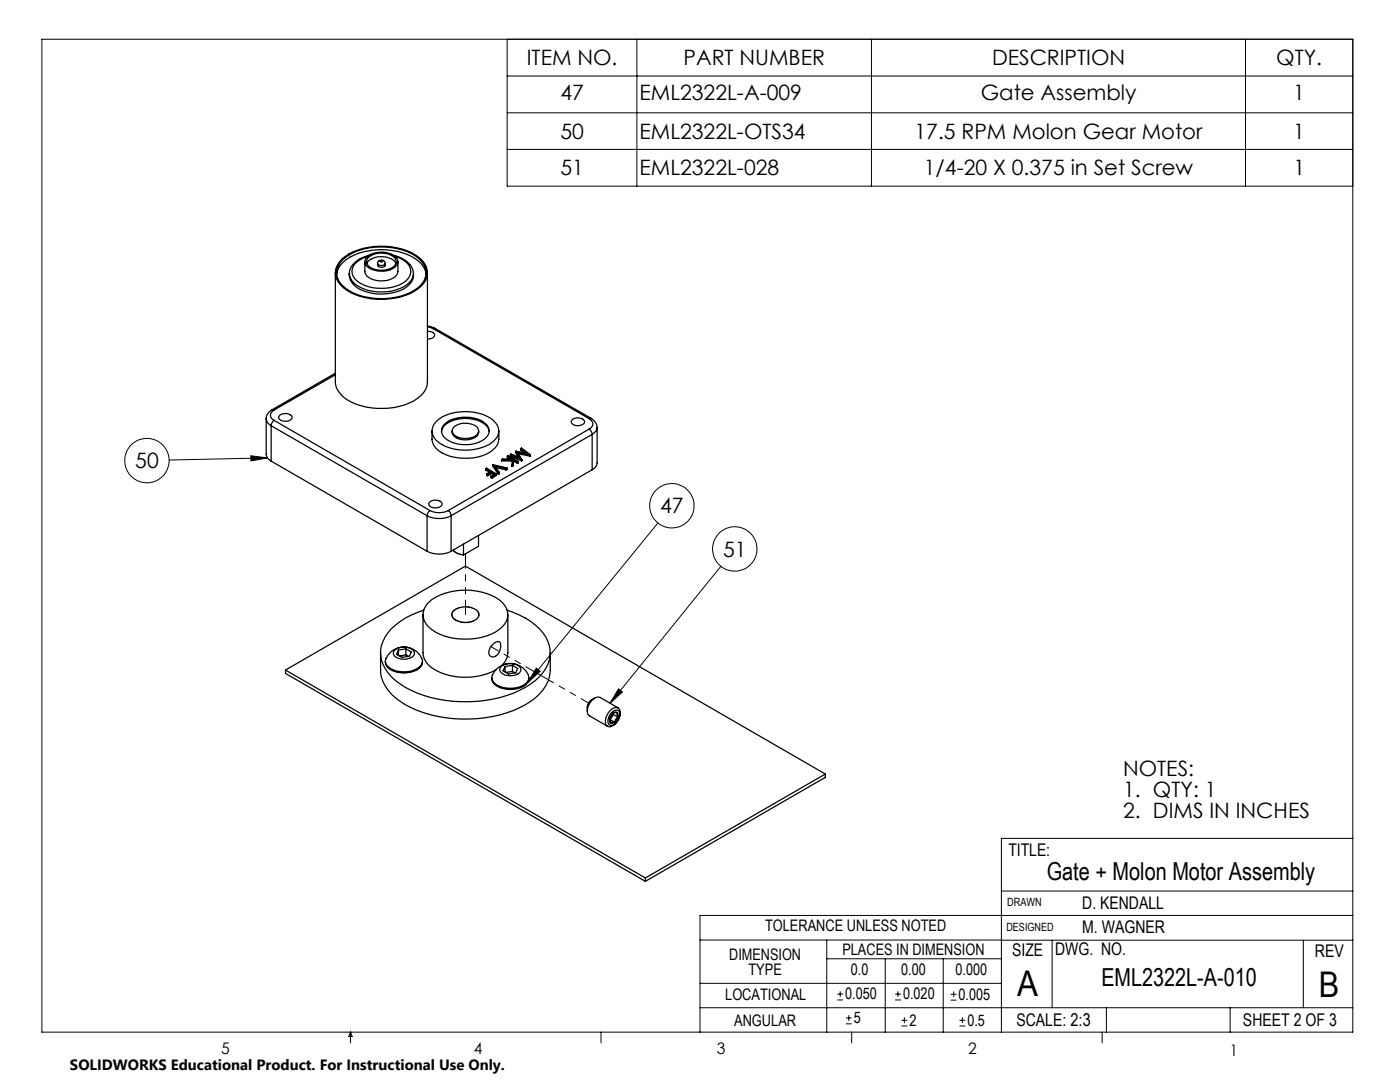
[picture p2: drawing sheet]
<svg xmlns="http://www.w3.org/2000/svg" width="279mm" height="216mm" viewBox="0 0 279 216" stroke-linecap="round" stroke-linejoin="round" font-family="sans-serif">
<g fill="none" stroke="#000" stroke-width=".2">
<path d="M8.4 7.8h261.6v198.2h-261.6zM101.2 7.8v29.3h168.8M101.2 15.2h168.8M127.1 7.8v29.3M173.9 7.8v29.3M248.6 7.8v29.3M101.2 22.5h168.8M101.2 29.8h168.8M50.1 90.9l3.3 .5-3.3 .6zM53.4 91.4l-19.6 .4M131.3 104.4l-26 31.8M143.9 113l-22.2 27.3"/>
<path d="M107 133.3l.8 .6-2.5 2.3zM123.4 137.4l.8 .7-2.5 2.2zM199.8 177.8h70.2M270 167.3h-70.2v38.7M139.7 187.6h60.2M139.7 196.2h60.1M165 187.6v18.4M165 191.3h34.8M167.1 199.5h1.1M167.1 198.4h1.1M167.7 197.8v1.1M176.7 191.3v14.7"/>
<path d="M178.6 199.5h1.2M178.6 198.4h1.2M179.2 197.8v1.1M188.2 191.3v14.7M189.7 199.6h1.2M189.7 198.4h1.2M190.3 197.8v1.2M199.8 187.6h70.2M210 187.6v13.5M260.1 187.6v13.5M270 182.7h-130.3v23.3M70 206v2.1"/>
<path d="M70 206l.3 .8h-.7zM119.9 206v2.1M139.7 201.1h130.3M168.8 204.3h1.2M168.8 203.1h1.2M169.4 202.6v1.1M170 206v2.1M179.9 204.7h1.2M179.9 203.6h1.2M180.5 203v1.2M191.5 204.7h1.2M191.5 203.6h1.2"/>
<path d="M192.1 203v1.2M220 206v2.1M220.8 201.1v4.9M245.5 201.1v4.9"/>
<circle cx="29.3" cy="91.9" r="4.4"/>
<circle cx="134.1" cy="100.9" r="4.4"/>
<circle cx="146.6" cy="109.5" r="4.4"/>
</g>
<path d="M123.4 137.4l.8 .7-2.5 2.2zM107 133.3l.8 .6-2.5 2.3zM50.1 90.9l3.3 .5-3.3 .6z" fill="#000"/>
<g fill="none" stroke="#000" stroke-width=".25">
<path d="M66.9 54.4v21.8a4.8 4.8 0 0 0 3.1 4 14.7 14.7 0 0 0 12.6-.2 4.6 4.6 0 0 0 2.7-3.8v-21.8M67.2 54.7a4.8 4.8 0 0 1 3.5-3.8 13.7 13.7 0 0 1 12.3 .8 4.3 4.3 0 0 1 2 3M68.2 51.7a12.9 12.9 0 0 1 11-2.2 7.8 7.8 0 0 1 5.9 3.8 3.7 3.7 0 0 1-1.7 4.4 14 14 0 0 1-14.2 .2 4.2 4.2 0 0 1-2.2-4.3l.7-1.3zM68.4 51.8a12.4 12.4 0 0 1 10.9-2.2 7.1 7.1 0 0 1 5.6 3.9 3.8 3.8 0 0 1-2.1 4.3 13.4 13.4 0 0 1-13.9-.4 3.5 3.5 0 0 1-.5-5.6zM72.8 52.2v2a1.97 1.97 0 0 0 1.8 1.6 4.3 4.3 0 0 0 4.6-1l.2-.6v-2M73.2 52.6a3.6 3.6 0 0 1 4.5-1.1 1.94 1.94 0 0 1 1.3 1.1M73.3 51.2a4.7 4.7 0 0 1 5.8 .2 1.35 1.35 0 0 1-.6 2.2 4.9 4.9 0 0 1-5.3-.5 1.26 1.26 0 0 1 .1-1.9zM73.4 51.2a4.4 4.4 0 0 0-3.1 2.4 2.64 2.64 0 0 0 1.7 3 9.1 9.1 0 0 0 8.9-.4 2.36 2.36 0 0 0 0-4l-1.3-.8-.8-.2M73.6 51.3a4.2 4.2 0 0 1 5.3 .3 1.45 1.45 0 0 1-1.2 2.1 4 4 0 0 1-4.4-.9 1.16 1.16 0 0 1 .3-1.5zM73.7 50.9a5.1 5.1 0 0 0-3.9 3.1l-.1 .8M75.4 52.6a.76 .76 0 0 1 .7-.7 .76 .76 0 0 1 .8 .7M75.4 52.6a.8 .8 0 0 0 .6 .8 .8 .8 0 0 0 .9-.5v-.3"/>
<path d="M75.4 52.6a.89 .89 0 0 0 1.5 0M75.9 52.1h.4a.23 .23 0 0 1-.2 .2 .23 .23 0 0 1-.2-.2zM78.6 51a4.7 4.7 0 0 1 3.8 3 2.54 2.54 0 0 1-1.2 2.8 9.6 9.6 0 0 1-10.5-.2 2.89 2.89 0 0 1-1-1.8M82.5 54.6v.4a4 4 0 0 1-3.4 3.2 9.3 9.3 0 0 1-8.4-1.3 2.85 2.85 0 0 1-1-2.3v.2M66.9 74.5l-12.6 7.3M66.9 74.8l-12.2 7M85.3 65.1l1.6 .4M85.3 66.1h.2a.98 .98 0 0 1 1.2 .9 1.37 1.37 0 0 1-1.4 .7M85.3 65.2l1.1 .4M86.4 65.6l31.2 17.9M86.9 65.5l-.5 .1M86.9 65.5l31.1 18"/>
<path d="M53.1 83.5v7.1a1.54 1.54 0 0 0 1 1.4M53.1 83.5a1.64 1.64 0 0 0 1 1.4M54.1 84.9l31.1 18M54.1 92l31.1 18M54.1 84.9v7.1M54.3 81.8a2.12 2.12 0 0 0-1.2 1.7M54.3 81.8h.4M54.7 81.8a1.1 1.1 0 0 0-.7 1 1.1 1.1 0 0 0 .7 1.1M54.7 83.9l-.3 .3-.3 .7M54.7 83.9l31.1 18M55.7 83a1.7 1.7 0 0 1 2.6 .2 1.23 1.23 0 0 1-1.7 .8 .83 .83 0 0 1-.9-1zM86.2 86a3.8 3.8 0 0 0 2.7 4.7 10.5 10.5 0 0 0 8.9-.5 3.7 3.7 0 0 0 1.8-4.2"/>
<path d="M87.1 84a9.6 9.6 0 0 1 9.3-1.3 4.2 4.2 0 0 1 3.2 3.3 4.1 4.1 0 0 1-3.4 3.3 10.1 10.1 0 0 1-8.7-1 2.59 2.59 0 0 1-.4-4.3zM88.1 86.1a2.68 2.68 0 0 1 2-2.1 6.9 6.9 0 0 1 7.1 1.1l.4 1M88.5 84.8a6.9 6.9 0 0 1 7.7-.8 2.02 2.02 0 0 1 1 3.1 6.6 6.6 0 0 1-8.7 0 1.76 1.76 0 0 1 0-2.3zM90.2 86a1.47 1.47 0 0 0 1.3 1.6 4 4 0 0 0 3.7-.6l.3-1M90.7 85.1a3.9 3.9 0 0 1 4.6 .2 1.25 1.25 0 0 1-.9 1.9 3.6 3.6 0 0 1-4-.7 1.08 1.08 0 0 1 .3-1.4zM96.9 93.5v.3l.8 .4M96.9 93.5l1 .6-.8 .4M96.9 93.5l.2-.1 2 1.2M97.1 94.5v.3l.2 .1M97.1 94.5l.2 .2M97.3 94.7v.2M97.9 95v.3l.2 .1"/>
<path d="M97.9 95l.2 .1M98.1 94.5l-.8 .4M98.1 94.5l.4 .2M98.1 94.2l.6 .4-.8 .4M98.1 94.2l-.8 .5M98.1 94.2v.3M98.1 95.1v.3M98.3 92.7v.3l1.2 1.7M98.3 92.7l1.2 1.7M98.3 92.7l2.9 .7M99 93.3l2 .5M99.1 94.6v.3l-1 .5"/>
<path d="M99.1 94.6l-1 .5M99.5 94.4v.3M99.7 94.3v.2l-.2 .2M99.7 94.3l-.2 .1M100.1 91.7v.3h2.1M100.1 91.7h2.1v1.1M101 93.5l-2.3-.5 1 1.3M101 93.5v.3M101.2 93.4v.3l-.2 .1M101.2 93.4l-.2 .1M101.2 91v.3l.5 .3M101.2 91l1 .6h-1.9l-.2 .1"/>
<path d="M101.2 91l.2-.1 2 1.2M101.8 90.7v.3l2.3 1M101.8 90.7l2.3 1M102.2 92.8v.3l.2-.2M102.2 92.8l.2-.1v.2M102.5 91.8l-.1 1.1M102.5 91.8v.2l.8 .5M102.5 91.8l.8 .4M102.9 90.1v.2l.5 .9M102.9 90.1l.7 1.2-1.6-.7-.2 .1M103.3 92.2v.3M103.4 92.1v.3l-.1 .1"/>
<path d="M103.4 92.1l-.1 .1M103.5 90.6l2.3 .4M103.9 89.5v.3l.8 .5M103.9 89.5l.2-.1 1.7 1.3M103.9 89.5l1.2 1-2.2-.4M104.1 91.7h.1M104.1 91.9v.1M104.1 91.7v.3M105.8 90.7l-2.5-.4 .8 1.4M105.8 90.7v.3M105.8 90.7h.1M114.3 83.6a1.81 1.81 0 0 1 2.4 .5 1.4 1.4 0 0 1-2.2 .7l-.3-.2-.2-.5z"/>
<path d="M117.6 83.5a1.1 1.1 0 0 1 .7 1.1 1.1 1.1 0 0 1-.7 1M117.6 85.6l.4 .5 .2 .6M117.6 85.6l-28.2 16.3M118 83.5a1.72 1.72 0 0 1 .6 2.9l-.4 .3M118 83.5h-.4M118.2 86.7l-28.2 16.2M118.2 93.7l-28.2 16.3M118.2 86.7v7M119.2 85.3v7.1a1.54 1.54 0 0 1-1 1.3M85.2 102.9a5.4 5.4 0 0 0 4.8 0M85.2 110a5.4 5.4 0 0 0 4.8 0M85.2 102.9v7.1"/>
<path d="M85.7 100.3a1.7 1.7 0 0 1 2.5 .2 1.24 1.24 0 0 1-1.7 .8 .79 .79 0 0 1-.8-1zM85.8 101.9a4 4 0 0 0 3.6 0M85.8 101.9a1.24 1.24 0 0 0-.6 1M89.4 101.9a1.24 1.24 0 0 1 .6 1M90 102.9v7.1M90.4 109.8a2.65 2.65 0 0 0 2.1 .9M92.5 108.6v2.1M95.5 106.9v2.1l-3 1.7M57 133.7l71.8 41.5M57 133.7l35.9-20.7 71.8 41.4M57 133.7v.7l71.8 41.5M76 130.2a11.6 11.6 0 0 0 .4 5.8 11.7 11.7 0 0 0 6.9 5.8 26.9 26.9 0 0 0 21.5-1.2 8.6 8.6 0 0 0 5-6.9v-3.5"/>
<path d="M76.9 131.9a2.01 2.01 0 0 0 1.7 2 5.3 5.3 0 0 0 5.4-.9l.2-.4 .1-.7M78 130.1a3.9 3.9 0 0 1 6.3 1.8 2.62 2.62 0 0 1-2.3 2 5 5 0 0 1-4.8-1.1 1.54 1.54 0 0 1 .3-2.1zM78.8 129.7a2.94 2.94 0 0 1 3.9 .3 1.06 1.06 0 0 1-1 1.4 2.76 2.76 0 0 1-3.1-.8v-.6zM79.5 129.7v1.1M81 129.5l1.1 .6-.4 .9-1.5 .2-1.1-.6 .4-.9M81 129.5l-1.5 .2M81 130.7l.5 .3M81 130.7l-1.3 .2M81 129.5v1.2M84.4 122.7v7.5a4.5 4.5 0 0 0 3.3 3.9 13.2 13.2 0 0 0 11.3-.4M84.6 121.7a13.6 13.6 0 0 0-7.8 5.4 6.2 6.2 0 0 0 1.3 7.9 20 20 0 0 0 12.4 4.9 23.5 23.5 0 0 0 16.4-4.1 6.7 6.7 0 0 0 2.5-7.8 11.7 11.7 0 0 0-7-5.8l-1.2-.5M85.5 120.2a12.1 12.1 0 0 1 10.6-2.1 7.3 7.3 0 0 1 5 3.3 3.3 3.3 0 0 1-1.5 4.2 12.8 12.8 0 0 1-13.5 0 3.4 3.4 0 0 1-.6-5.4z"/>
<path d="M90.3 122.1a3.7 3.7 0 0 1 5-.1 1.23 1.23 0 0 1-.9 1.9 3.7 3.7 0 0 1-4.1-.7l-.1-.4zM98.1 135.2a2.08 2.08 0 0 0 1.7 2 5.2 5.2 0 0 0 5.5-1l.2-.3 .1-.7M98.3 128.6a1.19 1.19 0 0 1 1.4-.5 2.26 2.26 0 0 1-1.2 3 .94 .94 0 0 1-.9-.5 .94 .94 0 0 1 .1-1.1zM99.3 133.3a3.9 3.9 0 0 1 6.3 1.9 2.51 2.51 0 0 1-2.3 2 5 5 0 0 1-4.9-1.2 1.54 1.54 0 0 1 .3-2.1zM100 133a3.1 3.1 0 0 1 3.7 0 1.03 1.03 0 0 1 .1 1.1 1.03 1.03 0 0 1-.9 .6l-.5 .1a2.22 2.22 0 0 1-2.7-1.2zM100.8 133v1.1M101.4 122.7v7.5a3.4 3.4 0 0 1-1.3 2.6M102.3 132.8l1 .6-.4 .8-1.4 .3-1.1-.7 .4-.8M102.3 132.8l-1.5 .2M102.3 134l.5 .3M102.3 134l-1.3 .2M102.3 132.8v1.2"/>
<path d="M118.7 139.3a2.23 2.23 0 0 0-1.5 2.6M121.7 141.9a1.2 1.2 0 0 1 1.9-.3 2.86 2.86 0 0 1-1.8 3.4 .92 .92 0 0 1-1-1.2 3.2 3.2 0 0 1 .9-1.9zM121.7 143.6l.1 .7M121.7 143.6l1 .5M122.1 143.1l-.4 .4M122.1 143.1l-.4 .5M122.1 142.1a.85 .85 0 0 1 1.1-.4 .85 .85 0 0 1 .5 1.1 2.06 2.06 0 0 1-2 1.9 1.6 1.6 0 0 1 .1-2.2zM122.3 142.3l-.2 .8M122.3 142.3l.1 .3M122.4 142.6l.9 .5M122.4 142.6l-.3 .5M122.7 144.1l-.5 .2h-.4"/>
<path d="M122.7 144.1l-.9 .2M123.2 142.2a1.27 1.27 0 0 0-1.5 1.3v.5l.1 .3M123.2 142.2l.2 .4-.1 .5M123.2 142.2l-.8 .1M123.2 142.2l.1 .9M123.3 143.1l-.2 .6-.4 .4M123.3 143.1l-.5 .5-.1 .5M123.4 141.3l-3.6-2.1a2.29 2.29 0 0 0-2.5 2 1.4 1.4 0 0 0 .4 1.6l3.5 2.1M164.7 154.4l-35.9 20.8M164.7 154.4v.7l-35.9 20.8M128.8 175.2v.7"/>
</g>
<path d="M91 123.7a4 4 0 0 0 4.3-.3 1.19 1.19 0 0 0-.7-2 3.8 3.8 0 0 0-4.2 .7 1.12 1.12 0 0 0 .6 1.6" fill="none" stroke="#000" stroke-width=".2" stroke-dasharray="6.3 1.3 1.3 1.3 1.3 1.3" stroke-dashoffset="2.7"/>
<path d="M92.5 110.7a2.89 2.89 0 0 1-2.1-.9" fill="none" stroke="#000" stroke-width=".2" stroke-dasharray="6.3 1.3 1.3 1.3 1.3 1.3"/>
<path d="M98 129l19.5 11.3" fill="none" stroke="#000" stroke-width=".2" stroke-dasharray="6.3 1.3 1.3 1.3 1.3 1.3" stroke-dashoffset="4.6"/>
<path d="M92.9 110.5v12.1" fill="none" stroke="#000" stroke-width=".2" stroke-dasharray="6.3 1.3 1.3 1.3 1.3 1.3" stroke-dashoffset="3.5"/>
<g font-size="7.1">
<text x="203" y="198.7">A</text>
<text x="263.2" y="198.9">B</text>
</g>
<g font-size="4.9">
<text x="208.9" y="175.7">Gate + Molon Motor Assembly</text>
<text x="219.8" y="196.7">EML2322L-A-010</text>
</g>
<g font-size="4.2">
<text x="105.1" y="13">ITEM NO.</text>
<text x="136.4" y="13">PART NUMBER</text>
<text x="198" y="13">DESCRIPTION</text>
<text x="254.7" y="13">QTY.</text>
<text x="111.8" y="19.9">47</text>
<text x="127.6" y="19.9">EML2322L-A-009</text>
<text x="195.7" y="19.9">Gate Assembly</text>
<text x="258.1" y="19.9">1</text>
<text x="111.8" y="27.7">50</text>
<text x="127.6" y="27.7">EML2322L-OTS34</text>
<text x="182.5" y="27.7">17.5 RPM Molon Gear Motor</text>
<text x="258.1" y="27.7">1</text>
<text x="111.8" y="35">51</text>
<text x="127.6" y="35">EML2322L-028</text>
<text x="184.4" y="35">1/4-20 X 0.375 in Set Screw</text>
<text x="258.1" y="35">1</text>
<text x="27" y="93.4">50</text>
<text x="131.8" y="102.4">47</text>
<text x="144.3" y="111">51</text>
<text x="224.2" y="154.8">NOTES:</text>
<text x="224.2" y="158.9">1. QTY: 1</text>
<text x="224.2" y="163.1">2. DIMS IN INCHES</text>
</g>
<g font-size="3.5">
<text x="201.2" y="170.7">TITLE:</text>
<text x="216" y="181.4">D. KENDALL</text>
<text x="202" y="190.7">SIZE</text>
<text x="210.6" y="190.6">DWG. NO.</text>
<text x="216" y="186.2">M. WAGNER</text>
<text x="262.4" y="190.9">REV</text>
<text x="202.9" y="204.6">SCALE: 2:3</text>
<text x="248.1" y="204.6">SHEET 2 OF 3</text>
</g>
<g font-size="3.2">
<text x="152.7" y="185.7">TOLERANCE UNLESS NOTED</text>
<text x="145.5" y="191.5">DIMENSION</text>
<text x="168.1" y="190.5">PLACES IN DIMENSION</text>
<text x="149.4" y="194.6">TYPE</text>
<text x="169.8" y="194.6">0.0</text>
<text x="179.8" y="194.6">0.00</text>
<text x="190.7" y="194.6">0.000</text>
<text x="144.7" y="199.6">LOCATIONAL</text>
<text x="168.7" y="199.4">0.050</text>
<text x="180.2" y="199.4">0.020</text>
<text x="191.3" y="199.5">0.005</text>
<text x="146.5" y="204.6">ANGULAR</text>
<text x="170.4" y="204.2">5</text>
<text x="181.5" y="204.6">2</text>
<text x="193.1" y="204.6">0.5</text>
<text x="44.2" y="210.4">5</text>
<text x="94.6" y="210.3">4</text>
<text x="143.1" y="210.4">3</text>
<text x="193.2" y="210.3">2</text>
<text x="245.4" y="210.6">1</text>
</g>
<text font-size="3" x="14" y="213.5">SOLIDWORKS Educational Product. For Instructional Use Only.</text>
<g font-size="2.3">
<text x="200.8" y="185.7">DESIGNED</text>
<text x="201" y="180.9">DRAWN</text>
</g>
</svg>
